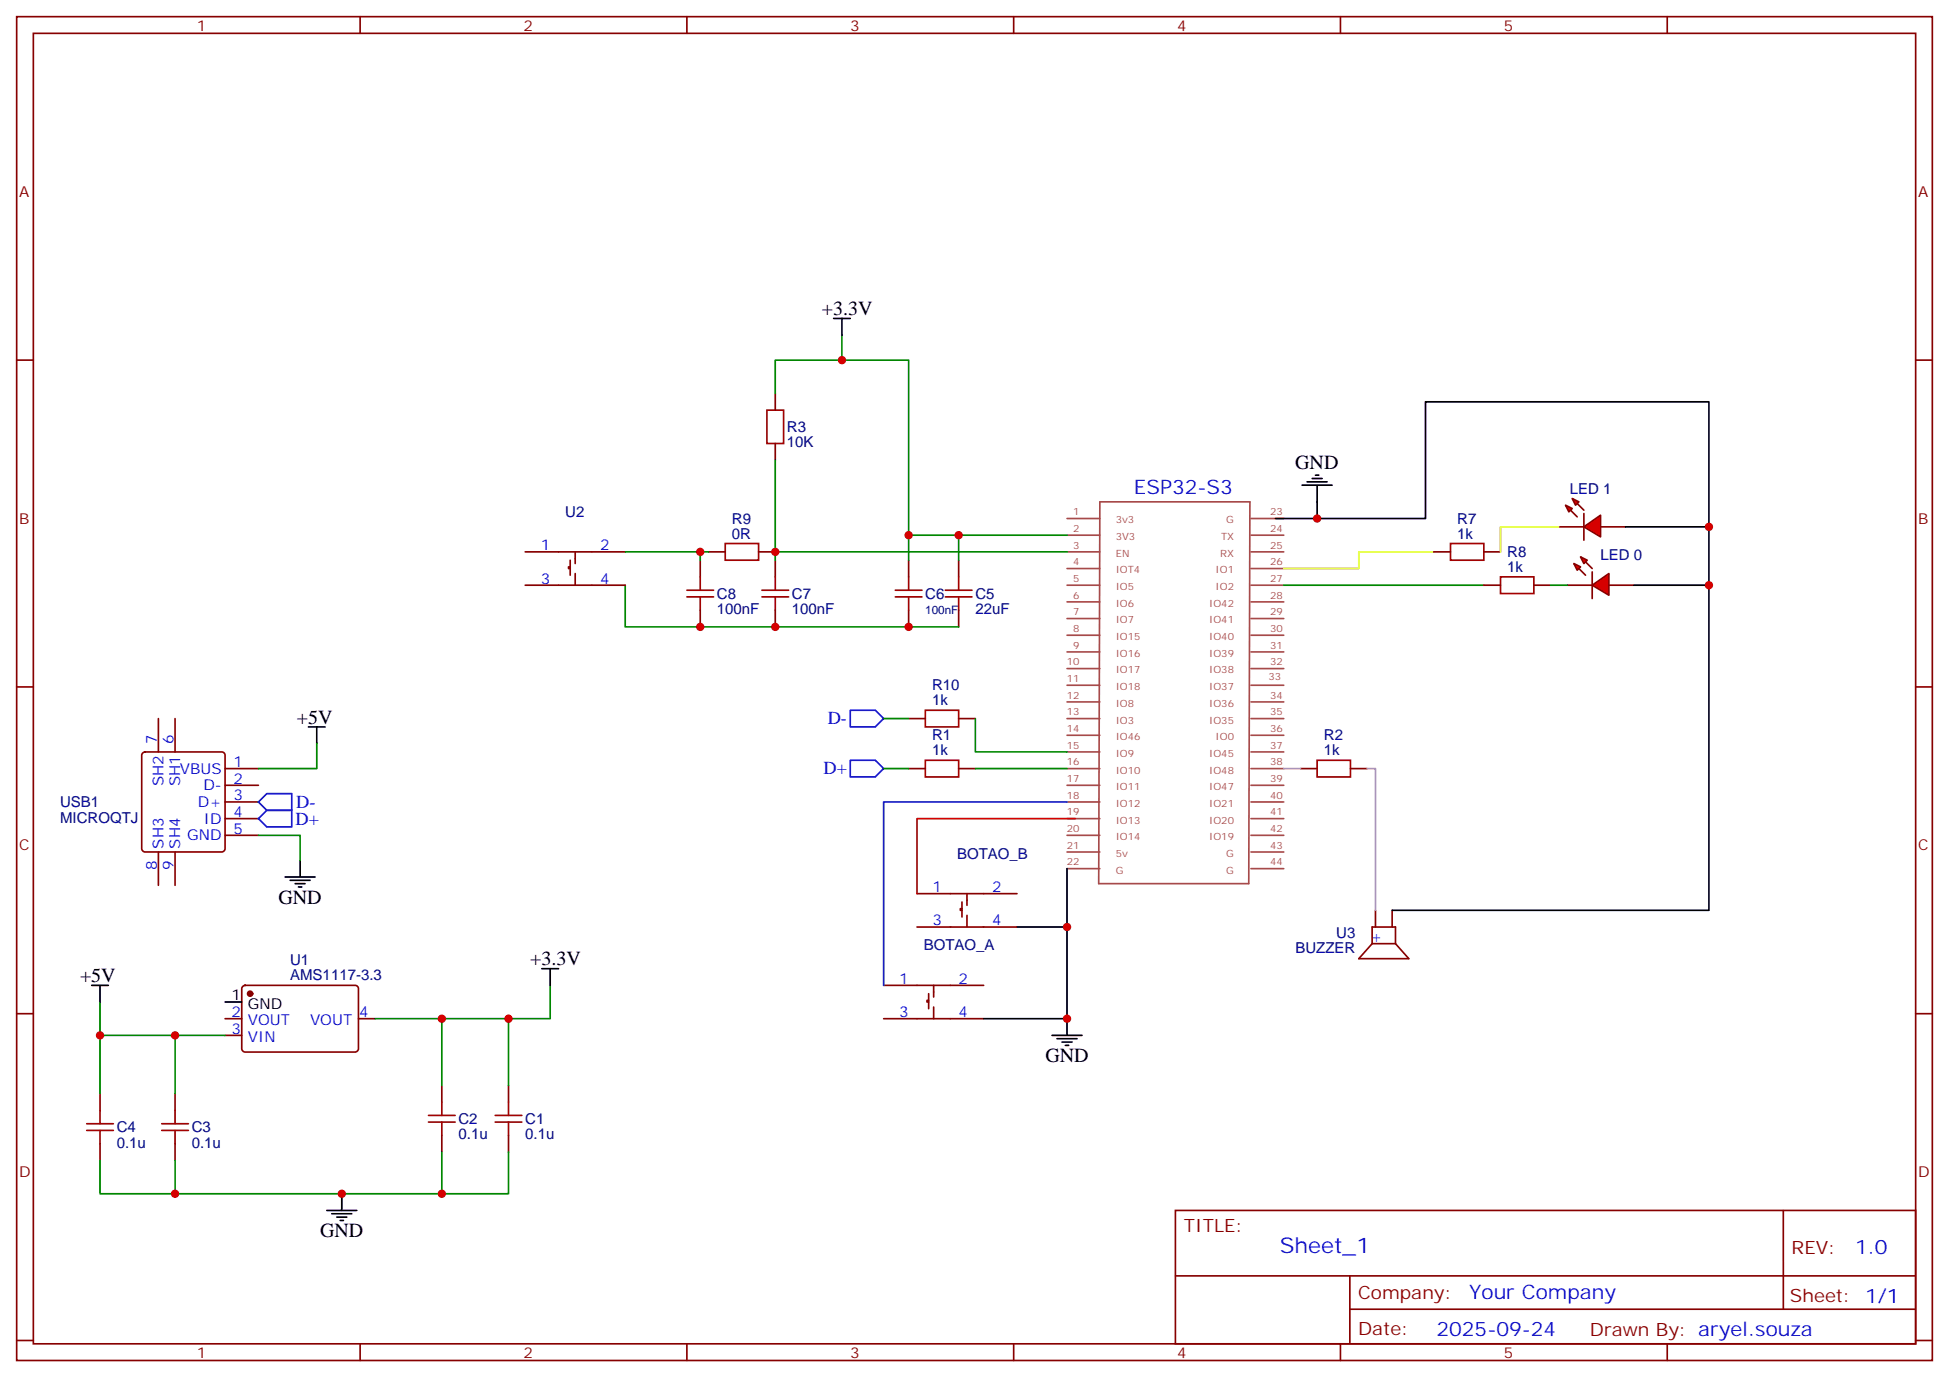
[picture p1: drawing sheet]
<svg xmlns="http://www.w3.org/2000/svg" width="412mm" height="292mm" viewBox="0 0 412 292" stroke-linecap="round" stroke-linejoin="round" font-family="sans-serif">
<g fill="none" stroke="#870000" stroke-width=".35">
<path d="M3.5 3.5h405.4v284.4h-405.4zM7.1 7.1h398.2v277.2h-398.2zM76.2 3.5v3.6M145.3 3.5v3.6M214.5 3.5v3.6M283.6 3.5v3.6M352.8 3.5v3.6M3.5 76.2h3.6M405.3 76.2h3.6M3.5 145.3h3.6M405.3 145.3h3.6M3.5 214.5h3.6"/>
<path d="M405.3 214.5h3.6M248.7 256.1h156.6v28.2h-156.6zM377.3 256.1v20.9M248.7 270h156.5M285.6 277h119.6M285.6 270v14.1M3.5 283.6h3.6M76.2 284.3v3.6M145.3 284.3v3.6M214.5 284.3v3.6M283.6 284.3v3.6M352.8 284.3v3.6"/>
<path d="M405.3 283.6h3.6"/>
</g>
<g fill="none" stroke="#a64a4a" stroke-width=".35">
<path d="M225.8 109.7h6.9M225.8 113.2h6.9M225.8 116.8h6.9M232.7 106.2h31.8l-.3 80.8h-31.7zM264.7 109.7h6.9M264.7 113.2h6.9M264.7 116.8h6.9M225.8 120.3h6.9M225.8 123.8h6.9M225.8 127.4h6.9M225.8 130.9h6.9M225.8 134.4h6.9"/>
<path d="M225.8 137.9h6.9M264.7 120.3h6.9M264.7 123.8h6.9M264.7 127.4h6.9M264.7 130.9h6.9M264.7 134.4h6.9M264.7 137.9h6.9M225.8 141.5h6.9M225.8 145h6.9M225.8 148.5h6.9M225.8 152h6.9M225.8 155.6h6.9"/>
<path d="M225.8 159.1h6.9M264.7 141.5h6.9M264.7 145h6.9M264.7 148.5h6.9M264.7 152h6.9M264.7 155.6h6.9M264.7 159.1h6.9M225.8 162.6h6.9M225.8 166.2h6.9M225.8 169.7h6.9M225.8 173.2h6.9M225.8 176.7h6.9"/>
<path d="M264.7 162.6h6.9M264.7 166.2h6.9M264.7 169.7h6.9M264.7 173.2h6.9M264.7 176.7h6.9M225.8 180.3h6.9M225.8 183.8h6.9M264.7 180.3h6.9M264.7 183.8h6.9"/>
</g>
<path d="M303.4 116.8h-15.9v3.5h-15.9" fill="none" stroke="#cf0" stroke-width=".35"/>
<g fill="#f00" stroke="#870000" stroke-width=".35">
<path d="M336.9 123.8l3.5-2.4v4.5z"/>
<path d="M336.9 121v5.6z"/>
</g>
<g fill="#870000" stroke="#870000" stroke-width=".35">
<path d="M335.5 118.9l1.4 1.4z"/>
<path d="M334.1 120.3l1.4 1.4z"/>
</g>
<g fill="#f00" stroke="#870000" stroke-width=".35">
<path d="M334.4 117.8l1.4 .7-.7 .7z"/>
<path d="M333 119.2l1.4 .7-.7 .8z"/>
</g>
<path d="M331.6 123.8h5.3M340.4 123.8h5.3" fill="none" stroke="#870000" stroke-width=".35"/>
<g fill="#f00" stroke="#870000" stroke-width=".35">
<path d="M335.1 111.5l3.6-2.5v4.6z"/>
<path d="M335.1 108.7v5.6z"/>
</g>
<g fill="#870000" stroke="#870000" stroke-width=".35">
<path d="M333.7 106.5l1.4 1.5z"/>
<path d="M332.3 108l1.4 1.4z"/>
</g>
<g fill="#f00" stroke="#870000" stroke-width=".35">
<path d="M332.7 105.5l1.4 .7-.7 .7z"/>
<path d="M331.3 106.9l1.4 .7-.7 .7z"/>
</g>
<g fill="none" stroke="#870000" stroke-width=".35">
<path d="M164 83.3v3.5M164 93.8v3.6M111.1 116.8h21.2M120.6 119.9h-.3v.4h.3M120.6 118.5v3.2M121.7 116.8v2.4M148.2 118.5v3.6M149.9 116.8h3.6M160.5 116.8h3.5M164 118.5v3.6M192.3 118.5v3.6M202.8 118.5v3.6"/>
<path d="M303.4 116.8h3.5M314 116.8h3.5M329.8 111.5h5.3M338.7 111.5h5.3M111.1 123.8h21.2M121.7 121.4v2.4M148.2 129.1v3.5M164 129.1v3.5M192.3 129.1v3.5M202.8 129.1v3.5M314 123.8h3.5M324.6 123.8h3.5"/>
<path d="M30.2 159.3l.5-.2h16.2a.71 .71 0 0 1 .7 .7v19.8a.76 .76 0 0 1-.7 .7h-16.2a.76 .76 0 0 1-.7-.7v-19.8zM33.5 152v7.1M37 152v7.1M192.3 152h3.5M202.8 152h3.6M47.6 162.6h7.1M47.6 166.2h7.1M47.6 169.7h7.1M47.6 173.2h7.1M47.6 176.7h7.1M192.3 162.6h3.5M202.8 162.6h3.6"/>
<path d="M275.2 162.6h3.5M285.8 162.6h3.5M33.5 180.3v7M37 180.3v7M194 196.1h21.2M194 189.1h21.2M203.6 192.3h-.4v.3h.4M203.6 190.9v3.1M204.6 189.1v2.5M204.6 193.7v2.4M290.3 199.7v-3.6h5v3.6M290.3 199.7h5"/>
<path d="M290.3 199.7l-2.8 3.1h10.6l-2.8-3.1M291 192.6v3.5M294.6 192.6v3.5M47.6 215.5h3.6M47.6 219.1h3.6M51.4 208.7l.5-.2h23.2a.71 .71 0 0 1 .7 .7v12.7a.76 .76 0 0 1-.7 .7h-23.2a.76 .76 0 0 1-.7-.7v-12.7zM75.8 215.5h3.6M187 215.5h21.1M187 208.5h21.1M196.5 211.7h-.4v.3h.4M196.5 210.3v3.1M197.6 208.5v2.5"/>
<path d="M197.6 213.1v2.4M21.2 231.4v3.5M37 231.4v3.5M93.5 229.7v3.5M107.6 229.7v3.5M21.2 242v3.5M37 242v3.5M93.5 240.2v3.6M107.6 240.2v3.6"/>
</g>
<g fill="none" stroke="#000" stroke-width=".35">
<path d="M176.4 67.4h3.5M178.2 67.4v3.5M275.5 102.7h6.4M276.6 102h4.2M277.6 101.2h2.2M278.3 100.5h.7M278.7 102.7v7h-8.8M278.7 109.7h22.9v-24.7h60v38.8h-15.9M344 111.5h17.6M361.6 123.8v68.8h-67M65.3 153.8h3.5M67 153.8v3.5"/>
<path d="M60.3 185.6h6.4M61.4 186.3h4.2M62.4 187h2.2M63.1 187.7h.8M63.5 182v3.6M225.8 183.8v12.3h-10.6M225.8 196.1v19.4h-17.7M19.4 208.5h3.5M21.2 208.5v3.5M47.6 212h3.6M114.7 205h3.5M116.4 205v3.5"/>
<path d="M222.6 219.1h6.4M223.7 219.8h4.2M225.8 215.5v3.6M224.7 220.5h2.1M225.4 221.2h.7M69.1 256.1h6.4M70.2 256.8h4.2M71.3 257.5h2.1M72 258.2h.7M72.3 252.6v3.5"/>
</g>
<g fill="none" stroke="#008700" stroke-width=".35">
<path d="M178.2 70.9v5.3M164 83.3v-7.1h28.3v37h33.5M164 97.4v21.1M132.3 116.8h15.9M149.9 116.8h-1.7v1.7M164 116.8h61.8M192.3 113.2v5.3M202.8 113.2v5.3M132.3 123.8v8.8h70.5M271.6 123.8h42.4M328.1 123.8h3.5M67 157.3v5.3h-12.3"/>
<path d="M187 152h5.3M206.4 152v7.1h19.4M54.7 176.7h8.8v5.3M187 162.6h5.3M206.4 162.6h19.4M21.2 212v7.1M37 219.1v12.3M47.6 219.1h-26.4v12.3M93.5 215.5v14.2M107.6 215.5v14.2M116.4 208.5v7h-37M37 245.5v7.1"/>
<path d="M93.5 243.8v8.8M107.6 243.8v8.8h-86.4v-7.1"/>
</g>
<circle cx="52.9" cy="210.3" r=".53" fill="#870000" stroke="#870000" stroke-width=".35"/>
<g fill="none" stroke="#a10000" stroke-width=".35">
<path d="M162.3 86.8h3.5v7h-3.5zM153.5 115h7v3.5h-7zM306.9 115h7.1v3.5h-7.1zM145.3 124.9h5.7M145.3 126.3h5.7M148.2 122.1v2.8M148.2 126.3v2.8M161.2 124.9h5.7M161.2 126.3h5.7M164 122.1v2.8M164 126.3v2.8M189.4 124.9h5.7"/>
<path d="M189.4 126.3h5.7M192.3 122.1v2.8M192.3 126.3v2.8M200 124.9h5.7M200 126.3h5.7M202.8 122.1v2.8M202.8 126.3v2.8M317.5 122.1h7.1v3.5h-7.1zM195.8 150.3h7v3.5h-7zM195.8 160.9h7v3.5h-7zM278.7 160.9h7.1v3.5h-7.1zM18.3 237.8h5.7"/>
<path d="M18.3 239.2h5.7M21.2 234.9v2.9M21.2 239.2v2.8M34.2 237.8h5.7M34.2 239.2h5.7M37 234.9v2.9M37 239.2v2.8M90.7 236h5.6M90.7 237.4h5.6M93.5 233.2v2.8M93.5 237.4v2.8M104.8 236h5.6"/>
<path d="M104.8 237.4h5.6M107.6 233.2v2.8M107.6 237.4v2.8"/>
</g>
<path d="M179.9 150.3h5.3l1.8 1.7-1.8 1.8h-5.3zM54.7 169.7l1.7-1.8h5.3v3.5h-5.3zM54.7 173.2l1.7-1.8h5.3v3.6h-5.3zM179.9 160.9h5.3l1.8 1.7-1.8 1.8h-5.3z" fill="none" stroke="#00f" stroke-width=".35"/>
<path d="M329.8 111.5h-12.3v5.3" fill="none" stroke="#ff0" stroke-width=".35"/>
<path d="M227.5 173.2h-33.5v15.9" fill="none" stroke="#c00" stroke-width=".35"/>
<path d="M225.8 169.7h-38.8v38.8" fill="none" stroke="#03c" stroke-width=".35"/>
<path d="M271.6 162.6h3.6M289.3 162.6h1.7v30" fill="none" stroke="#c6c" stroke-width=".35"/>
<g fill="#c00">
<circle cx="107.6" cy="215.5" r=".88"/>
<circle cx="93.5" cy="215.5" r=".88"/>
<circle cx="93.5" cy="252.6" r=".88"/>
<circle cx="72.3" cy="252.6" r=".88"/>
<circle cx="37" cy="252.6" r=".88"/>
<circle cx="37" cy="219.1" r=".88"/>
<circle cx="21.2" cy="219.1" r=".88"/>
<circle cx="192.3" cy="113.2" r=".88"/>
<circle cx="202.8" cy="113.2" r=".88"/>
<circle cx="164" cy="116.8" r=".88"/>
<circle cx="178.2" cy="76.2" r=".88"/>
<circle cx="148.2" cy="116.8" r=".88"/>
<circle cx="148.2" cy="132.6" r=".88"/>
<circle cx="164" cy="132.6" r=".88"/>
<circle cx="192.3" cy="132.6" r=".88"/>
<circle cx="278.7" cy="109.7" r=".88"/>
<circle cx="361.6" cy="111.5" r=".88"/>
<circle cx="361.6" cy="123.8" r=".88"/>
<circle cx="225.8" cy="196.1" r=".88"/>
<circle cx="225.8" cy="215.5" r=".88"/>
</g>
<text font-size="4.6" fill="#00f" x="270.8" y="265.1">Sheet_1</text>
<g font-size="4.2">
<text x="173.9" y="66.7">+3.3V</text>
<text x="274" y="99.3">GND</text>
<text x="62.8" y="153.1">+5V</text>
<text x="58.9" y="191.2">GND</text>
<text x="16.9" y="207.8">+5V</text>
<text x="112.2" y="204.3">+3.3V</text>
<text x="221.2" y="224.7">GND</text>
<text x="67.7" y="261.8">GND</text>
</g>
<g font-size="4.2" fill="#00f">
<text x="239.9" y="104.4">ESP32-S3</text>
<text x="392.5" y="265.4">1.0</text>
<text x="310.9" y="274.9">Your Company</text>
<text x="304" y="282.7">2025-09-24</text>
</g>
<g font-size="3.9" fill="#00f">
<text x="175.1" y="153.3">D-</text>
<text x="174.2" y="163.8">D+</text>
<text x="62.7" y="171">D-</text>
<text x="62.5" y="174.5">D+</text>
</g>
<g font-size="3.9" fill="#800">
<text x="250.5" y="260.7">TITLE:</text>
<text x="379.1" y="265.4">REV:</text>
<text x="287.4" y="274.9">Company:</text>
<text x="378.7" y="275.5">Sheet: 1/1</text>
<text x="287.4" y="282.6">Date:</text>
<text x="336.4" y="282.7">Drawn By: aryel.souza</text>
</g>
<g font-size="3.2" fill="#800">
<text x="41.6" y="6.5">1</text>
<text x="110.8" y="6.5">2</text>
<text x="179.9" y="6.5">3</text>
<text x="249.1" y="6.5">4</text>
<text x="318.2" y="6.5">5</text>
<text x="4.1" y="41.6">A</text>
<text x="405.9" y="41.6">A</text>
<text x="4.1" y="110.8">B</text>
<text x="405.9" y="110.8">B</text>
<text x="4.1" y="179.9">C</text>
<text x="405.9" y="179.9">C</text>
<text x="4.1" y="249.1">D</text>
<text x="405.9" y="249.1">D</text>
<text x="41.6" y="287.3">1</text>
<text x="110.8" y="287.3">2</text>
<text x="179.9" y="287.3">3</text>
<text x="249.1" y="287.3">4</text>
<text x="318.2" y="287.3">5</text>
</g>
<g font-size="3.2" fill="#000080">
<text x="166.5" y="94.5">10K</text>
<text x="166.5" y="91.4">R3</text>
<text x="332.2" y="104.4">LED 1</text>
<text x="119.6" y="109.4">U2</text>
<text x="154.9" y="113.9">0R</text>
<text x="154.9" y="110.8">R9</text>
<text x="308.3" y="113.9">1k</text>
<text x="308.3" y="110.8">R7</text>
<text x="318.9" y="117.8">R8</text>
<text x="338.7" y="118.5">LED 0</text>
<text x="318.9" y="121">1k</text>
<text x="151.7" y="129.8">100nF</text>
<text x="151.7" y="126.6">C8</text>
<text x="167.6" y="129.8">100nF</text>
<text x="167.6" y="126.6">C7</text>
<text x="195.8" y="126.6">C6</text>
<text x="206.4" y="129.8">22uF</text>
<text x="206.4" y="126.6">C5</text>
<text x="197.2" y="149.2">1k</text>
<text x="197.2" y="146.1">R10</text>
<text x="197.2" y="159.8">1k</text>
<text x="197.2" y="156.6">R1</text>
<text x="280.1" y="159.8">1k</text>
<text x="280.1" y="156.6">R2</text>
<text x="12.7" y="170.8">USB1</text>
<text x="12.7" y="174">MICROQTJ</text>
<text x="202.5" y="181.7">BOTAO_B</text>
<text x="195.4" y="201.1">BOTAO_A</text>
<text x="274.1" y="201.6">BUZZER</text>
<text x="282.8" y="198.4">U3</text>
<text x="61.4" y="207.3">AMS1117-3.3</text>
<text x="61.4" y="204.1">U1</text>
<text x="24.7" y="239.6">C4</text>
<text x="40.6" y="239.6">C3</text>
<text x="97" y="237.8">C2</text>
<text x="111.1" y="237.8">C1</text>
<text x="24.7" y="242.8">0.1u</text>
<text x="40.6" y="242.8">0.1u</text>
<text x="97" y="241.1">0.1u</text>
<text x="111.1" y="241.1">0.1u</text>
</g>
<g font-size="3.2" fill="#00f">
<text x="114.4" y="116.4">1</text>
<text x="127" y="116.4">2</text>
<text x="114.4" y="123.5">3</text>
<text x="127" y="123.5">4</text>
<text x="33.2" y="157.3" transform="rotate(-90 33.2 157.3)">7</text>
<text x="36.7" y="157.3" transform="rotate(-90 36.7 157.3)">6</text>
<text x="34.6" y="166.4" transform="rotate(-90 34.6 166.4)">SH2</text>
<text x="38.1" y="163.7">VBUS</text>
<text x="38.1" y="166.4" transform="rotate(-90 38.1 166.4)">SH1</text>
<text x="43" y="167.2">D-</text>
<text x="49.4" y="162.3">1</text>
<text x="49.4" y="165.8">2</text>
<text x="41.9" y="170.7">D+</text>
<text x="49.4" y="169.3">3</text>
<text x="49.4" y="172.9">4</text>
<text x="34.6" y="179.6" transform="rotate(-90 34.6 179.6)">SH3</text>
<text x="38.1" y="179.6" transform="rotate(-90 38.1 179.6)">SH4</text>
<text x="39.6" y="177.8">GND</text>
<text x="43.1" y="174.3">ID</text>
<text x="49.4" y="176.4">5</text>
<text x="33.2" y="184.1" transform="rotate(-90 33.2 184.1)">8</text>
<text x="36.7" y="184.1" transform="rotate(-90 36.7 184.1)">9</text>
<text x="197.3" y="188.7">1</text>
<text x="209.9" y="188.7">2</text>
<text x="197.3" y="195.8">3</text>
<text x="209.9" y="195.8">4</text>
<text x="292.1" y="199.8" transform="rotate(-90 292.1 199.8)">+</text>
<text x="190.2" y="208.1">1</text>
<text x="202.8" y="208.1">2</text>
<text x="49" y="215.2">2</text>
<text x="76" y="215.2">4</text>
<text x="190.2" y="215.2">3</text>
<text x="202.8" y="215.2">4</text>
<text x="49" y="218.7">3</text>
<text x="52.5" y="217">VOUT</text>
<text x="52.5" y="220.5">VIN</text>
<text x="65.6" y="217">VOUT</text>
</g>
<g font-size="3.2">
<text x="49" y="211.7">1</text>
<text x="52.5" y="213.4">GND</text>
</g>
<text font-size="2.5" fill="#000080" x="195.8" y="129.8">100nF</text>
<g font-size="2.1" fill="#a54b4b">
<text x="227.1" y="109">1</text>
<text x="227.1" y="112.5">2</text>
<text x="236.1" y="110.8">3v3</text>
<text x="259.5" y="110.8">G</text>
<text x="268.7" y="109">23</text>
<text x="268.7" y="112.5">24</text>
<text x="227.1" y="116.1">3</text>
<text x="227.1" y="119.6">4</text>
<text x="236.1" y="114.3">3V3</text>
<text x="236.1" y="117.8">EN</text>
<text x="258.2" y="117.8">RX</text>
<text x="258.4" y="114.3">TX</text>
<text x="268.7" y="116.1">25</text>
<text x="268.7" y="119.6">26</text>
<text x="227.1" y="123.1">5</text>
<text x="236.1" y="121.3">IOT4</text>
<text x="236.1" y="124.9">IO5</text>
<text x="257.2" y="121.3">IO1</text>
<text x="257.2" y="124.9">IO2</text>
<text x="268.7" y="123.1">27</text>
<text x="227.1" y="126.7">6</text>
<text x="227.1" y="130.2">7</text>
<text x="236.1" y="128.4">IO6</text>
<text x="236.1" y="131.9">IO7</text>
<text x="255.9" y="128.4">IO42</text>
<text x="255.9" y="131.9">IO41</text>
<text x="268.7" y="126.7">28</text>
<text x="268.7" y="130.2">29</text>
<text x="227.1" y="133.7">8</text>
<text x="227.1" y="137.2">9</text>
<text x="236.1" y="135.4">IO15</text>
<text x="255.9" y="135.4">IO40</text>
<text x="268.7" y="133.7">30</text>
<text x="268.7" y="137.2">31</text>
<text x="225.8" y="140.8">10</text>
<text x="236.1" y="139">IO16</text>
<text x="236.1" y="142.5">IO17</text>
<text x="255.9" y="139">IO39</text>
<text x="255.9" y="142.5">IO38</text>
<text x="268.4" y="143.9">33</text>
<text x="268.7" y="140.8">32</text>
<text x="225.8" y="144.3">11</text>
<text x="225.8" y="147.8">12</text>
<text x="236.1" y="146">IO18</text>
<text x="236.1" y="149.6">IO8</text>
<text x="255.9" y="146">IO37</text>
<text x="255.9" y="149.6">IO36</text>
<text x="268.7" y="147.8">34</text>
<text x="225.8" y="151.4">13</text>
<text x="225.8" y="154.9">14</text>
<text x="236.1" y="153.1">IO3</text>
<text x="255.9" y="153.1">IO35</text>
<text x="268.7" y="151.4">35</text>
<text x="268.7" y="154.9">36</text>
<text x="225.8" y="158.4">15</text>
<text x="225.8" y="161.9">16</text>
<text x="236.1" y="156.6">IO46</text>
<text x="236.1" y="160.1">IO9</text>
<text x="255.9" y="160.1">IO45</text>
<text x="257.2" y="156.6">IO0</text>
<text x="268.7" y="158.4">37</text>
<text x="268.7" y="161.9">38</text>
<text x="225.8" y="165.5">17</text>
<text x="236.1" y="163.7">IO10</text>
<text x="236.1" y="167.2">IO11</text>
<text x="255.9" y="163.7">IO48</text>
<text x="255.9" y="167.2">IO47</text>
<text x="268.7" y="165.5">39</text>
<text x="225.8" y="169">18</text>
<text x="225.8" y="172.5">19</text>
<text x="236.1" y="170.7">IO12</text>
<text x="255.9" y="170.7">IO21</text>
<text x="268.7" y="169">40</text>
<text x="268.7" y="172.5">41</text>
<text x="225.8" y="176">20</text>
<text x="225.8" y="179.6">21</text>
<text x="236.1" y="174.3">IO13</text>
<text x="236.1" y="177.8">IO14</text>
<text x="255.9" y="174.3">IO20</text>
<text x="255.9" y="177.8">IO19</text>
<text x="268.7" y="176">42</text>
<text x="268.7" y="179.6">43</text>
<text x="225.8" y="183.1">22</text>
<text x="236.1" y="181.3">5v</text>
<text x="236.1" y="184.8">G</text>
<text x="259.5" y="181.3">G</text>
<text x="259.5" y="184.8">G</text>
<text x="268.7" y="183.1">44</text>
</g>
</svg>
